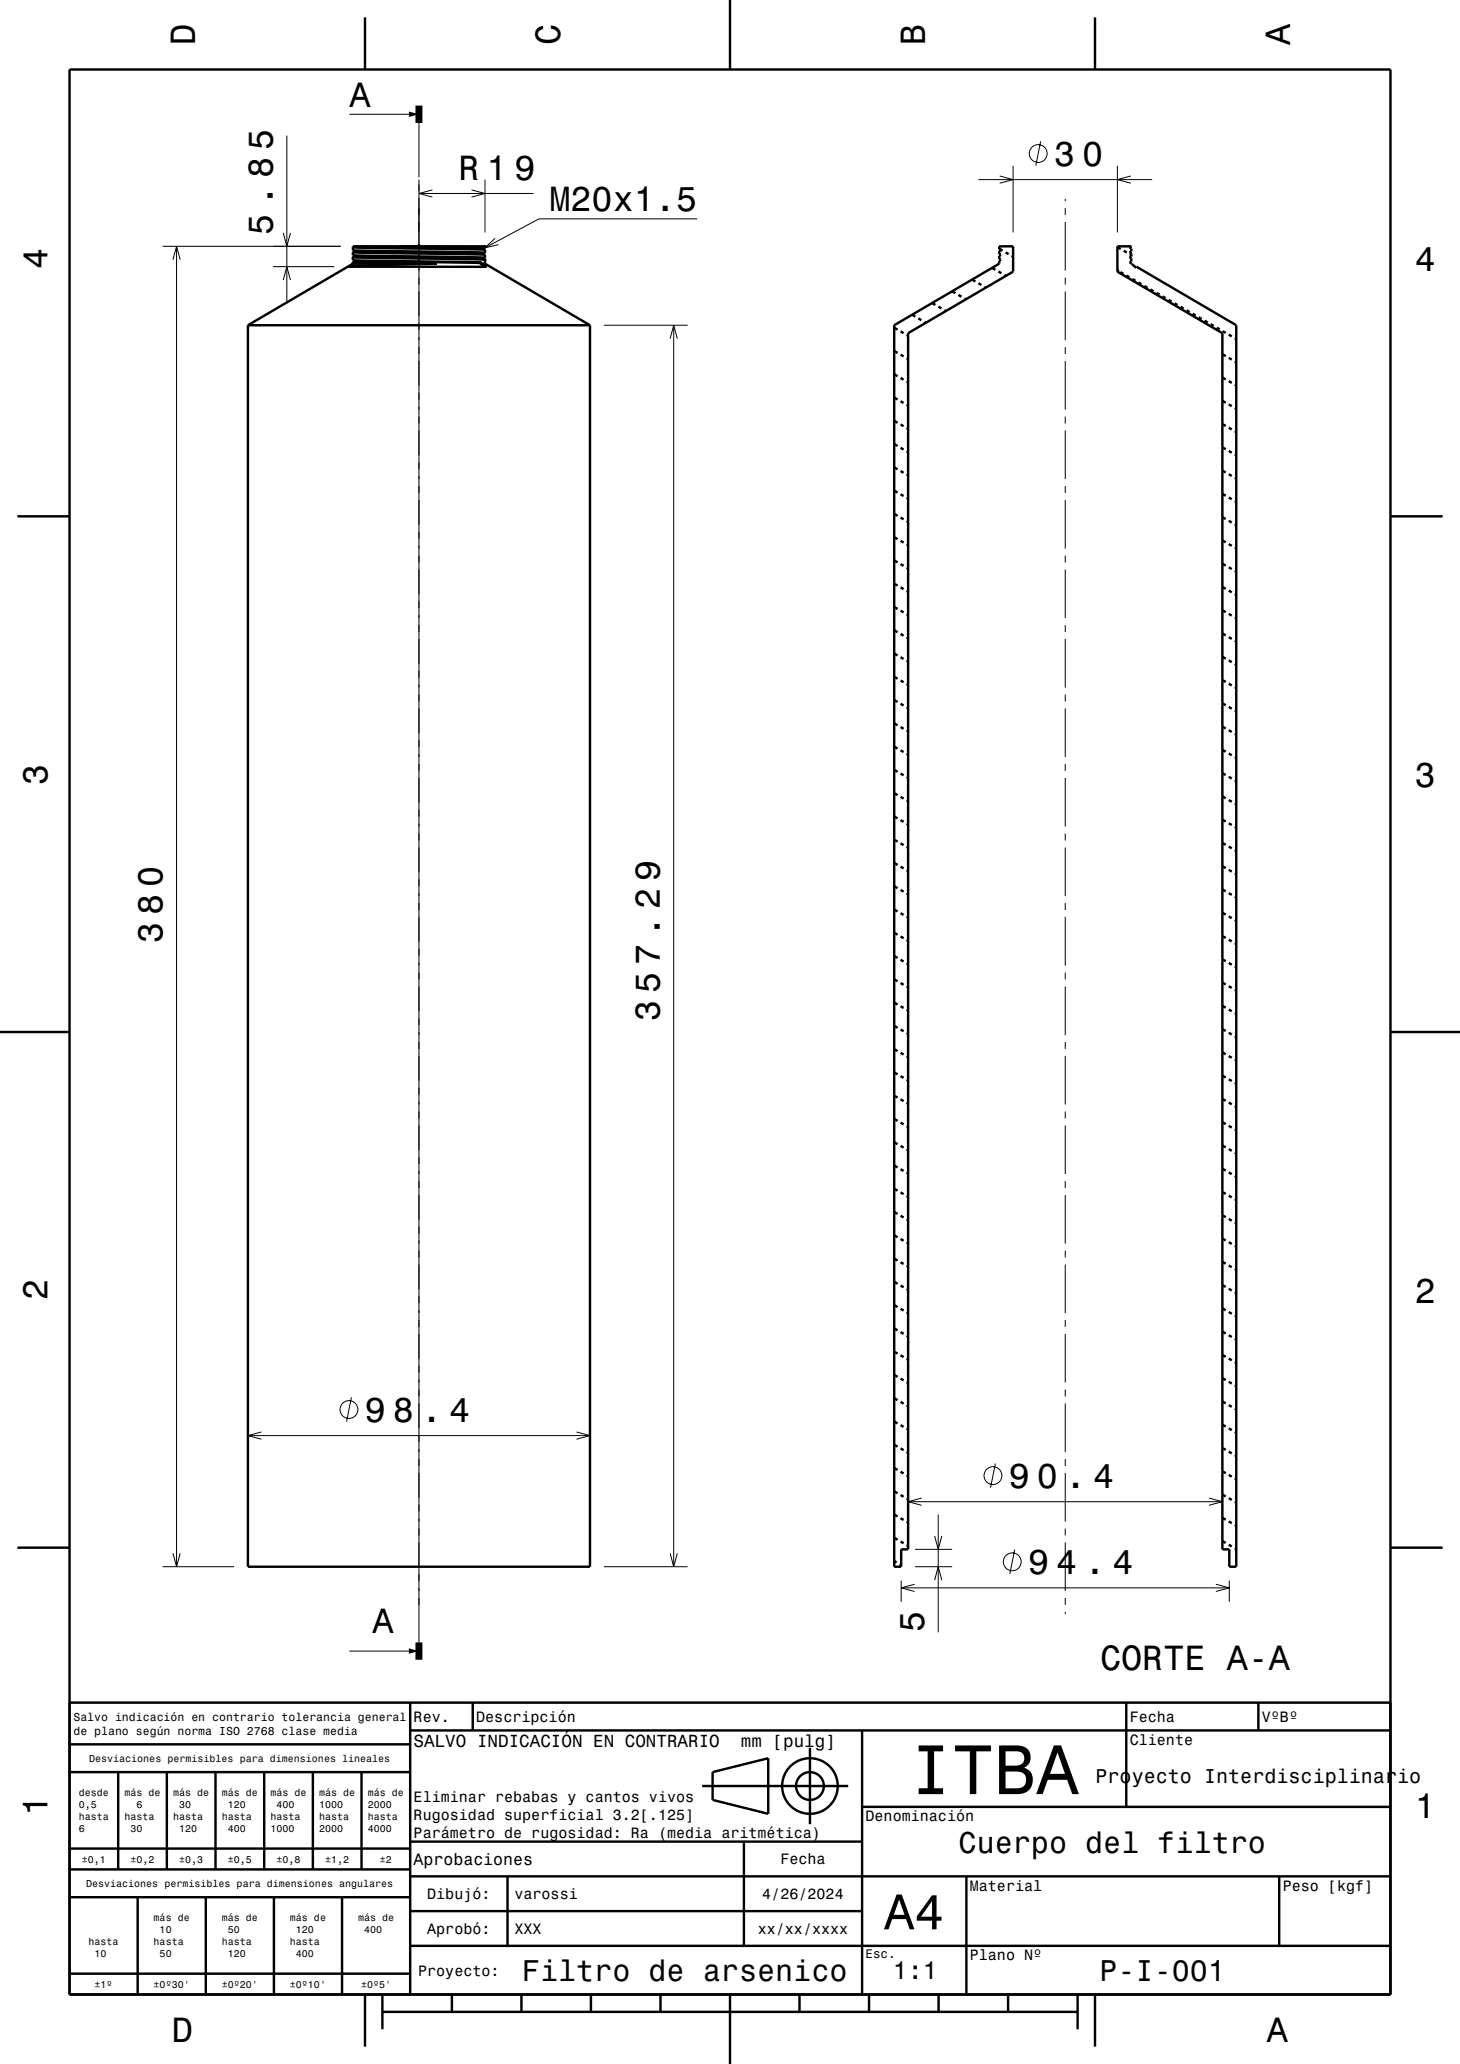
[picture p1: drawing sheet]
<svg xmlns="http://www.w3.org/2000/svg" width="210mm" height="297mm" viewBox="0 0 210 297" stroke-linecap="round" stroke-linejoin="round" font-family="sans-serif">
<g fill="none" stroke="#000" stroke-width=".35">
<path d="M10 10h190v277h-190zM52.5 2.5v7.5M105 0v10M157.5 2.5v7.5M50.8 36.3l19 .4M50.8 37l19 .4M50.8 37.7l12.1 .2M50.8 37.9l-15.1 8.9M50.8 36.7h.1M50.8 36.3v.4M50.8 37v.4M50.8 37.7v.2"/>
<path d="M50.8 37.9h12.1M50.8 37.4h.1M50.8 36h.1M50.8 36.7l19 .4M50.8 37.4l18.5 .4M50.8 36l19 .4M50.8 37.4l1.3 .2 16.9 .2M50.8 36.7l.2 .1M50.8 36l.2 .1M51 37.5l-.2 .2M51 36.8l-.2 .2M51 35.4h.1"/>
<path d="M51 35.4l-.2 .2 19 .3M51 36.8l18.5 .4M51 36.1l18.5 .4M51 35.4l18.5 .4M51 36.1l-.2 .2M57.4 35.4l12.4 .3M62.9 37.9l-12.8 .5h19.9l-.7-.5M69 37.8l.6 .6M69.3 37.9h.5M69.3 37.8v.1M69.3 37.8h-.3M69.5 35.8l.3 .1"/>
<path d="M69.5 36.5l.3 .2M69.5 37.2l.3 .2M69.8 37.1l-.3 .1M69.8 36.7v.4M69.8 37.4h.1M69.8 35.9h.1M69.8 35.7l-.3 .1M69.8 37.9l15.1 8.9M69.8 35.7v-.3h-19v.6M69.8 35.9v.5M69.8 37.4v.5M69.8 37.1h.1"/>
<path d="M69.8 36.4l-.3 .1M69.8 35.7h.1M142.7 38.5v.1M142.7 38.6l.5 .2M143.6 39.1l.4 .2M143.7 35.8h.1M143.8 35.8l.4 .3M144.5 39.6l.2 .1M144.6 36.3l.5 .3M145.5 36.8l.2 .1M160.7 35.6h.1M160.7 38.9l.2 .1"/>
<path d="M160.7 35.4h2l-.2 .2 .2 .2v.4l-.2 .1 .2 .2v.4l-.2 .1 .2 .2v.4l-.2 .1 .9 .8 .1-.1 14.3 8.4v178.6h-1v-2.5h-1v-175l-15.1-8.8zM160.8 35.6l.4 .2M161.1 39.2l.5 .2M161.6 36.1l.5 .2M162 39.6l.4 .3M162.5 36.6l.2 .1M35.7 46.8v178.6h49.2v-178.6M35.7 46.8h49.2M128.6 47.2l.5 .2M128.6 50.5l.5 .3M128.6 53.9h.1M128.6 57.2h.1"/>
<path d="M128.6 46.8l15.1-8.9v-.3l.3-.2-.3-.1v-.5l.3-.1-.3-.1v-.5l.3-.1-.3-.2v-.4h2v3.7l-15.1 8.8v175h-1v2.5h-1zM128.7 53.9l.4 .2M128.7 57.2l.4 .3M129.5 47.7l.5 .2M129.5 51l.5 .3M129.5 54.4l.5 .2M129.5 57.7l.5 .3M130.4 48.2l.2 .1M130.4 51.5l.2 .2M130.4 54.9l.2 .1M130.4 58.2l.2 .2M131.2 45.3h.1"/>
<path d="M131.2 45.3l.5 .3M132.1 45.8l.4 .3M133 46.3l.2 .1M134.1 43.6l.4 .3M135 44.1l.4 .3M135.8 44.6l.3 .2M136.9 41.9h.1M137 41.9l.4 .3M137.9 42.4l.4 .3M138.7 42.9l.2 .2M139.8 40.2h.1M139.9 40.3l.4 .2"/>
<path d="M140.7 40.8l.5 .2M141.6 41.3l.2 .1M162.9 40.1l.4 .3M163.7 40.7l.5 .2M164.6 41.2l.4 .2M165.5 41.6l.4 .3M166.3 42.1l.5 .3M167.2 42.7l.4 .2M168.1 43.1l.4 .3M168.9 43.6l.5 .3M169.8 44.2l.4 .2M170.7 44.7l.4 .2"/>
<path d="M171.5 45.1l.5 .3M172.4 45.6l.4 .3M173.3 46.2l.4 .2M174.1 46.7l.5 .2M175 47.1l.4 .3M175.8 51h.1M175.8 54.3h.1M175.8 57.7h.1M175.9 47.6l.4 .3M175.9 51l.4 .2M175.9 54.3l.4 .3M175.9 57.7l.4 .2"/>
<path d="M176.7 48.2l.5 .2M176.7 51.5l.5 .2M176.7 54.8l.5 .3M176.7 58.2l.5 .2M177.6 48.7l.2 .1M177.6 52l.2 .1M177.6 55.3l.2 .2M177.6 58.7l.2 .1M2.5 74.3h7.5M128.6 60.6h.1M128.6 63.9h.1M128.6 67.3l.5 .2"/>
<path d="M128.6 70.6l.5 .3M128.6 73.9l.5 .3M128.6 77.3l.5 .3M128.7 60.6l.4 .2M128.7 63.9l.4 .3M129.5 61.1l.5 .2M129.5 64.4l.5 .3M129.5 67.8l.5 .2M129.5 71.1l.5 .3M129.5 74.5l.5 .2M129.5 77.8l.5 .3M130.4 61.6l.2 .1"/>
<path d="M130.4 64.9l.2 .2M130.4 68.3l.2 .1M130.4 71.6l.2 .2M130.4 75l.2 .1M130.4 78.3l.2 .2M175.8 61h.1M175.8 64.4h.1M175.8 67.7h.1M175.8 71.1l.5 .2M175.8 74.4h.1M175.8 77.8h.1M175.9 61l.4 .3"/>
<path d="M175.9 64.4l.4 .2M175.9 67.7l.4 .3M175.9 74.4l.4 .3M175.9 77.8l.4 .2M176.7 61.5l.5 .3M176.7 68.2l.5 .3M176.7 71.6l.5 .2M176.7 78.3l.5 .2M176.7 64.9l.5 .2M176.7 74.9l.5 .3M177.6 62l.2 .2M177.6 65.4l.2 .1"/>
<path d="M177.6 68.7l.2 .2M177.6 72.1l.2 .1M177.6 75.4l.2 .2M177.6 78.8l.2 .1M200 74.3h7.5M128.6 80.6l.5 .3M128.6 84h.1M128.6 87.3v.1M128.6 90.7h.1M128.6 94l.5 .3M128.6 97.4l.5 .3M128.7 84l.4 .3"/>
<path d="M128.7 87.4l.4 .2M128.7 90.7l.4 .3M129.5 81.2l.5 .2M129.5 84.5l.5 .3M129.5 87.9l.5 .2M129.5 91.2l.5 .3M129.5 94.6l.5 .2M129.5 97.9l.5 .3M130.4 81.7l.2 .1M130.4 85l.2 .1M130.4 88.4l.2 .1M130.4 91.7l.2 .1"/>
<path d="M130.4 95.1l.2 .1M130.4 98.4l.2 .1M175.8 81.1h.1M175.8 84.5h.1M175.8 87.8h.1M175.8 91.2h.1M175.8 94.5h.1M175.8 97.8v.1M175.9 81.1l.4 .3M175.9 84.5l.4 .2M175.9 87.8l.4 .3M175.9 91.2l.4 .2"/>
<path d="M175.9 94.5l.4 .3M175.9 97.9l.4 .2M176.7 88.3l.5 .3M176.7 98.4l.5 .2M176.7 81.6l.5 .3M176.7 85l.5 .2M176.7 91.7l.5 .2M176.7 95l.5 .3M177.6 82.1l.2 .2M177.6 85.5l.2 .1M177.6 88.8l.2 .2M177.6 92.2l.2 .1"/>
<path d="M177.6 95.5l.2 .2M177.6 98.9l.2 .1M128.6 100.7l.5 .3M128.6 104.1l.5 .3M128.6 107.4l.5 .3M128.6 110.8h.1M128.6 114.1h.1M128.6 117.5h.1M128.7 110.8l.4 .3M128.7 114.2l.4 .2M128.7 117.5l.4 .3M129.5 101.3l.5 .2"/>
<path d="M129.5 104.6l.5 .3M129.5 108l.5 .2M129.5 111.3l.5 .3M129.5 114.7l.5 .2M129.5 118l.5 .3M130.4 101.8l.2 .1M130.4 105.1l.2 .1M130.4 108.5l.2 .1M130.4 111.8l.2 .1M130.4 115.2l.2 .1M130.4 118.5l.2 .1M175.8 101.2l.5 .3"/>
<path d="M175.8 104.5v.1M175.8 107.9h.1M175.8 111.2v.1M175.8 114.6h.1M175.8 117.9l.5 .3M175.9 104.6l.4 .2M175.9 107.9l.4 .3M175.9 111.3l.4 .2M175.9 114.6l.4 .3M176.7 105.1l.5 .2M176.7 115.1l.5 .3M176.7 101.7l.5 .3"/>
<path d="M176.7 108.4l.5 .3M176.7 111.8l.5 .2M176.7 118.5l.5 .2M177.6 102.2l.2 .2M177.6 105.6l.2 .1M177.6 108.9l.2 .2M177.6 112.3l.2 .1M177.6 115.6l.2 .1M177.6 119l.2 .1M128.6 120.8l.5 .3M128.6 124.2l.5 .3M128.6 127.5l.5 .3"/>
<path d="M128.6 130.9l.5 .3M128.6 134.2l.5 .3M128.6 137.6h.1M128.7 137.6l.4 .3M129.5 121.4l.5 .2M129.5 124.7l.5 .3M129.5 128.1l.5 .2M129.5 131.4l.5 .3M129.5 134.8l.5 .2M129.5 138.1l.5 .3M130.4 121.9l.2 .1M130.4 125.2l.2 .1"/>
<path d="M130.4 128.6l.2 .1M130.4 131.9l.2 .1M130.4 135.3l.2 .1M130.4 138.6l.2 .1M175.8 121.3h.1M175.8 124.6v.1M175.8 128h.1M175.8 131.3l.5 .3M175.8 134.7h.1M175.8 138h.1M175.9 121.3l.4 .3M175.9 124.7l.4 .2"/>
<path d="M175.9 128l.4 .3M175.9 134.7l.4 .3M175.9 138.1l.4 .2M176.7 125.2l.5 .2M176.7 131.9l.5 .2M176.7 121.8l.5 .3M176.7 128.5l.5 .3M176.7 135.2l.5 .3M176.7 138.6l.5 .2M177.6 122.3l.2 .1M177.6 125.7l.2 .1M177.6 129l.2 .1"/>
<path d="M177.6 132.4l.2 .1M177.6 135.7l.2 .1M177.6 139.1l.2 .1M0 148.5h10M128.6 140.9h.1M128.6 144.3h.1M128.6 147.6l.5 .3M128.6 151l.5 .2M128.6 154.3l.5 .3M128.6 157.7l.5 .2M128.7 140.9l.4 .3M128.7 144.3l.4 .2"/>
<path d="M129.5 141.4l.5 .3M129.5 144.8l.5 .2M129.5 148.1l.5 .3M129.5 151.5l.5 .2M129.5 154.8l.5 .3M129.5 158.2l.5 .2M130.4 142l.2 .1M130.4 145.3l.2 .1M130.4 148.6l.2 .2M130.4 152l.2 .1M130.4 155.3l.2 .2M130.4 158.7l.2 .1"/>
<path d="M175.8 141.4h.1M175.8 144.7h.1M175.8 148.1l.5 .3M175.8 151.4h.1M175.8 154.8h.1M175.8 158.1h.1M175.9 141.4l.4 .3M175.9 144.8l.4 .2M175.9 151.5l.4 .2M175.9 154.8l.4 .3M175.9 158.2l.4 .2M176.7 141.9l.5 .3"/>
<path d="M176.7 158.7l.5 .2M176.7 145.3l.5 .2M176.7 148.6l.5 .3M176.7 152l.5 .2M176.7 155.3l.5 .3M177.6 142.4l.2 .1M177.6 145.8l.2 .1M177.6 149.1l.2 .1M177.6 152.5l.2 .1M177.6 155.8l.2 .1M177.6 159.2l.2 .1M200 148.5h10"/>
<path d="M128.6 161l.5 .3M128.6 164.4h.1M128.6 167.7h.1M128.6 171.1h.1M128.6 174.4l.5 .3M128.6 177.8l.5 .2M128.7 164.4l.4 .2M128.7 167.7l.4 .3M128.7 171.1l.4 .2M129.5 161.5l.5 .3M129.5 164.9l.5 .2M129.5 168.2l.5 .3"/>
<path d="M129.5 171.6l.5 .2M129.5 174.9l.5 .3M129.5 178.3l.5 .2M130.4 162l.2 .2M130.4 165.4l.2 .1M130.4 168.7l.2 .2M130.4 172.1l.2 .1M130.4 175.4l.2 .2M130.4 178.8l.2 .1M175.8 161.5h.1M175.8 164.8h.1M175.8 168.2h.1"/>
<path d="M175.8 171.5h.1M175.8 174.9h.1M175.8 178.2h.1M175.9 161.5l.4 .3M175.9 164.9l.4 .2M175.9 168.2l.4 .3M175.9 171.5l.4 .3M175.9 174.9l.4 .2M175.9 178.2l.4 .3M176.7 162l.5 .3M176.7 168.7l.5 .3M176.7 178.7l.5 .3"/>
<path d="M176.7 165.4l.5 .2M176.7 172l.5 .3M176.7 175.4l.5 .2M177.6 162.5l.2 .1M177.6 165.9l.2 .1M177.6 169.2l.2 .1M177.6 172.6l.2 .1M177.6 175.9l.2 .1M177.6 179.2l.2 .2M128.6 181.1l.5 .3M128.6 184.5l.5 .2M128.6 187.8l.5 .3"/>
<path d="M128.6 191.1v.1M128.6 194.5h.1M128.6 197.8v.1M128.7 191.2l.4 .2M128.7 194.5l.4 .3M128.7 197.9l.4 .2M129.5 181.6l.5 .3M129.5 185l.5 .2M129.5 188.3l.5 .3M129.5 191.7l.5 .2M129.5 195l.5 .3M129.5 198.4l.5 .2"/>
<path d="M130.4 182.1l.2 .2M130.4 185.5l.2 .1M130.4 188.8l.2 .2M130.4 192.2l.2 .1M130.4 195.5l.2 .2M130.4 198.9l.2 .1M175.8 181.6h.1M175.8 184.9h.1M175.8 188.3h.1M175.8 191.6h.1M175.8 195h.1M175.8 198.3h.1"/>
<path d="M175.9 181.6l.4 .2M175.9 184.9l.4 .3M175.9 188.3l.4 .2M175.9 191.6l.4 .3M175.9 195l.4 .2M175.9 198.3l.4 .3M176.7 188.8l.5 .2M176.7 195.5l.5 .2M176.7 182.1l.5 .2M176.7 185.4l.5 .3M176.7 192.1l.5 .3M176.7 198.8l.5 .3"/>
<path d="M177.6 182.6l.2 .1M177.6 185.9l.2 .2M177.6 189.3l.2 .1M177.6 192.6l.2 .2M177.6 196l.2 .1M177.6 199.3l.2 .2M128.6 201.2l.5 .3M128.6 204.5l.5 .3M128.6 207.9l.5 .3M128.6 211.2l.5 .3M128.6 214.6l.5 .3M128.6 217.9v.1"/>
<path d="M128.7 218l.4 .2M129.5 201.7l.5 .3M129.5 205.1l.5 .2M129.5 208.4l.5 .3M129.5 211.8l.5 .2M129.5 215.1l.5 .3M129.5 218.5l.5 .2M130.4 202.2l.2 .1M130.4 205.6l.2 .1M130.4 208.9l.2 .1M130.4 212.3l.2 .1M130.4 215.6l.2 .1"/>
<path d="M130.4 219l.2 .1M175.8 201.7h.1M175.8 205h.1M175.8 208.4l.5 .2M175.8 211.7h.1M175.8 215.1h.1M175.8 218.4h.1M175.9 201.7l.4 .2M175.9 205l.4 .3M175.9 211.7l.4 .3M175.9 215.1l.4 .2M175.9 218.4l.4 .3"/>
<path d="M176.7 205.5l.5 .3M176.7 215.6l.5 .2M176.7 202.2l.5 .2M176.7 208.9l.5 .2M176.7 212.2l.5 .3M176.7 218.9l.5 .3M177.6 202.7l.2 .1M177.6 206l.2 .2M177.6 209.4l.2 .1M177.6 212.7l.2 .2M177.6 216.1l.2 .1M177.6 219.4l.2 .2"/>
<path d="M2.5 222.7h7.5M128.6 221.3h.1M128.6 224.6l.4 .2M128.7 221.3l.4 .3M129.4 225.1l.2 .1M129.5 221.8l.5 .3M130.4 222.3l.2 .1M175.8 221.7v.1M175.9 221.8l.4 .2M176.7 222.3l.5 .2M177.6 222.8l.2 .1M200 222.7h7.5"/>
<path d="M10 245h190M10 255h49M10 251h49M17 255v14M24 255v14M31 255v14M38 255v14M45 255v14M52 255v14M59 245v42M59 249h141M68 245v4"/>
<path d="M101 257h21M102.5 255l8-2v8l-8-2zM116.5 251.5v11M124 249v38M162 245v15M181 245v4M10 273h49M10 269h49M10 266h49M19.8 273v14M29.6 273v14M39.4 273v14"/>
<path d="M49.2 273v14M59 280h141M59 275h65M59 270h141M59 265h65M73 270v10M107 265v15M124 260h76M139 270v17M184 270v10M10 284h49M52.5 287v7.5"/>
<path d="M55 289.5h100M55 287v5M65 287v2.5M75 287v2.5M85 287v2.5M95 287v2.5M105 287v10M115 287v2.5M125 287v2.5M135 287v2.5M145 287v2.5M155 287v5"/>
<path d="M157.5 287v7.5"/>
<circle cx="116.5" cy="257" r="4"/>
<circle cx="116.5" cy="257" r="2"/>
</g>
<g fill="none" stroke="#000" stroke-width=".14">
<path d="M41.3 19.5v23.9M50.3 16.4h8.5M60.3 17.7v7.8M23.4 35.4h25.6M24.9 37.4l.5-2 .5 2M25.4 35.4v190M39.3 38.4h8.8M40.7 33.5l.6 1.9 .5-1.9M60.3 25.8v210.5M60.3 27.8h16.4M62.2 27.3l-1.9 .5 1.9 .6M67.8 27.3l2 .5-2 .6"/>
<path d="M69.8 25.8v7.6M71.2 34.3l-1.4 1.4 1.9-.5M100.3 31.5h-22.8l-7.7 4.2M140.7 25.8h25M143.8 25.3l1.9 .5-1.9 .6M145.7 23.8v9.6M149.7 20.3l-.7 3.5M153.2 28.6v.3M153.2 29.9v1M153.2 31.9v7M153.2 39.9v1M160.7 23.8v9.6"/>
<path d="M162.7 25.3l-2 .5 2 .6M40.7 40.3l.6-1.9 .5 1.9M86.9 46.8h12M96.4 48.7l.5-1.9 .5 1.9M96.9 46.8v178.6M153.2 41.9v7M153.2 49.9v1M153.2 51.9v7M153.2 59.9v1M153.2 61.9v7M153.2 69.9v1M153.2 71.9v7"/>
<path d="M153.2 79.9v1M153.2 81.9v7M153.2 89.9v1M153.2 91.9v7M153.2 99.9v1M153.2 101.9v7M153.2 109.9v1M153.2 111.9v7M153.2 119.9v1M153.2 121.9v7M153.2 129.9v1M153.2 131.9v7"/>
<path d="M153.2 139.9v1M153.2 141.9v7M153.2 149.9v1M153.2 151.9v7M153.2 159.9v1M153.2 161.9v7M153.2 169.9v1M153.2 171.9v7M153.2 179.9v1M153.2 181.9v7M153.2 189.9v1M153.2 191.9v7"/>
<path d="M153.2 199.9v1M35.7 206.6h49.2M37.6 206.1l-1.9 .5 1.9 .5M50.5 201.1l-.7 3.5M82.9 206.1l2 .5-2 .5M130.6 216.1h45.2M132.6 215.6l-2 .5 2 .5M135 217.9v17M143.2 210.6l-.7 3.5M153.2 201.9v7M153.2 209.9v1M153.2 211.9v7"/>
<path d="M153.2 219.9v1M173.9 215.6l1.9 .5-1.9 .5M23.4 225.4h10.3M24.9 223.5l.5 1.9 .5-1.9M50.3 237.6h8.5M86.9 225.4h12M96.4 223.5l.5 1.9 .5-1.9M129.6 227.4v3.1M129.6 228.5h47.2M131.6 228l-2 .5 2 .5M131.6 225.4h5.4M131.6 222.9h5.4"/>
<path d="M134.4 227.4l.6-2 .5 2M134.4 221l.6 1.9 .5-1.9M145.9 223l-.7 3.5M153.2 221.9v7M153.2 229.9v1M153.2 231.9v.4M174.9 228l1.9 .5-1.9 .5M176.8 227.4v3.1"/>
<circle cx="149.3" cy="22.1" r="1.28"/>
<circle cx="50.2" cy="202.8" r="1.28"/>
<circle cx="142.8" cy="212.3" r="1.28"/>
<circle cx="145.6" cy="224.7" r="1.28"/>
</g>
<g fill="#000">
<path d="M58.8 16.1l1.5 .3-1.5 .4z" fill-rule="evenodd"/>
<path d="M60.1 35.1h.3v.4h-.3z" fill-rule="evenodd"/>
<path d="M69.6 37.2h.3v.4h-.3z" fill-rule="evenodd"/>
<path d="M69.6 35.3h.3v.3h-.3z" fill-rule="evenodd"/>
<path d="M58.8 237.2l1.5 .4-1.5 .4z" fill-rule="evenodd"/>
</g>
<path d="M60.3 15.2v2.5M60.3 236.3v2.5" fill="none" stroke="#000" stroke-width="1" stroke-linecap="butt"/>
<text font-size="10.1" x="130.9" y="258.2">ITBA</text>
<text font-size="7.2" x="127.2" y="277.6">A4</text>
<g font-size="5">
<text x="28.1" y="6.5" transform="rotate(-90 28.1 6.5)">D</text>
<text x="80.6" y="6.5" transform="rotate(-90 80.6 6.5)">C</text>
<text x="133.1" y="6.5" transform="rotate(-90 133.1 6.5)">B</text>
<text x="185.6" y="6.5" transform="rotate(-90 185.6 6.5)">A</text>
<text x="50.3" y="15.4">A</text>
<text x="151.6" y="23.8">3 0</text>
<text x="65.9" y="25.8">R 1 9</text>
<text x="39.3" y="33.8" transform="rotate(-90 39.3 33.8)">5 . 8 5</text>
<text x="79" y="30.3">M20x1.5</text>
<text x="6.8" y="38.7" transform="rotate(-90 6.8 38.7)">4</text>
<text x="203.5" y="39">4</text>
<text x="6.8" y="112.9" transform="rotate(-90 6.8 112.9)">3</text>
<text x="203.5" y="113.2">3</text>
<text x="23.4" y="135.7" transform="rotate(-90 23.4 135.7)">3 8 0</text>
<text x="94.9" y="147" transform="rotate(-90 94.9 147)">3 5 7 . 2 9</text>
<text x="6.8" y="187.1" transform="rotate(-90 6.8 187.1)">2</text>
<text x="203.5" y="187.4">2</text>
<text x="52.5" y="204.6">9 8 . 4</text>
<text x="145.1" y="214.1">9 0 . 4</text>
<text x="147.9" y="226.5">9 4 . 4</text>
<text x="53.6" y="235">A</text>
<text x="133" y="234.9" transform="rotate(-90 133 234.9)">5</text>
<text x="158.2" y="240.3">CORTE A-A</text>
<text x="6.8" y="261.3" transform="rotate(-90 6.8 261.3)">1</text>
<text x="203.5" y="261.6">1</text>
<text x="24.7" y="293.8">D</text>
<text x="182.2" y="293.8">A</text>
</g>
<g font-size="4.3">
<text x="137.9" y="266.6">Cuerpo del filtro</text>
<text x="75.1" y="285.1">Filtro de arsenico</text>
<text x="158.1" y="285.1">P-I-001</text>
</g>
<text font-size="3.6" x="128.4" y="284.8">1:1</text>
<text font-size="2.9" x="157.6" y="256.5">Proyecto Interdisciplinario</text>
<g font-size="2.5">
<text x="59.5" y="251.4">SALVO INDICACIÓN EN CONTRARIO</text>
<text x="106.6" y="251.4">mm [pulg]</text>
</g>
<text font-size="2.4" x="59.5" y="268.4">Aprobaciones</text>
<g font-size="2.2">
<text x="59.5" y="247.8">Rev.</text>
<text x="68.5" y="247.8">Descripción</text>
<text x="162.5" y="247.8">Fecha</text>
<text x="162.5" y="251.1">Cliente</text>
<text x="181.5" y="247.8">VºBº</text>
<text x="59.5" y="259.3">Eliminar rebabas y cantos vivos</text>
<text x="59.5" y="261.9">Rugosidad superficial 3.2[.125]</text>
<text x="124.5" y="262.1">Denominación</text>
<text x="59.5" y="264.5">Parámetro de rugosidad: Ra (media aritmética)</text>
<text x="112.2" y="268.3">Fecha</text>
<text x="61.4" y="273.3">Dibujó:</text>
<text x="74" y="273.3">varossi</text>
<text x="109.6" y="273.3">4/26/2024</text>
<text x="139.5" y="272.1">Material</text>
<text x="184.5" y="272.1">Peso [kgf]</text>
<text x="61.4" y="278.3">Aprobó:</text>
<text x="74" y="278.3">XXX</text>
<text x="109" y="278.3">xx/xx/xxxx</text>
<text x="60.1" y="284.3">Proyecto:</text>
<text x="139.5" y="282.1">Plano Nº</text>
</g>
<text font-size="1.8" x="124.5" y="281.7">Esc.</text>
<g font-size="1.7">
<text x="10.6" y="247.6">Salvo indicación en contrario tolerancia general</text>
<text x="10.6" y="249.6">de plano según norma ISO 2768 clase media</text>
</g>
<g font-size="1.4">
<text x="12.8" y="253.5">Desviaciones permisibles para dimensiones lineales</text>
<text x="11.3" y="258.4">desde</text>
<text x="11.3" y="260.2">0,5</text>
<text x="11.3" y="261.9">hasta</text>
<text x="11.3" y="263.6">6</text>
<text x="17.9" y="258.4">más de</text>
<text x="17.9" y="261.9">hasta</text>
<text x="18.8" y="263.6">30</text>
<text x="19.6" y="260.2">6</text>
<text x="24.9" y="258.4">más de</text>
<text x="24.9" y="261.9">hasta</text>
<text x="25.8" y="260.2">30</text>
<text x="25.8" y="263.6">120</text>
<text x="31.9" y="258.4">más de</text>
<text x="31.9" y="261.9">hasta</text>
<text x="32.8" y="260.2">120</text>
<text x="32.8" y="263.6">400</text>
<text x="38.9" y="258.4">más de</text>
<text x="38.9" y="261.9">hasta</text>
<text x="38.9" y="263.6">1000</text>
<text x="39.8" y="260.2">400</text>
<text x="45.9" y="258.4">más de</text>
<text x="45.9" y="260.2">1000</text>
<text x="45.9" y="261.9">hasta</text>
<text x="45.9" y="263.6">2000</text>
<text x="52.9" y="258.4">más de</text>
<text x="52.9" y="260.2">2000</text>
<text x="52.9" y="261.9">hasta</text>
<text x="52.9" y="263.6">4000</text>
<text x="11.8" y="268">±0,1</text>
<text x="18.8" y="268">±0,2</text>
<text x="25.8" y="268">±0,3</text>
<text x="32.8" y="268">±0,5</text>
<text x="39.8" y="268">±0,8</text>
<text x="46.8" y="268">±1,2</text>
<text x="54.6" y="268">±2</text>
<text x="12.4" y="271.5">Desviaciones permisibles para dimensiones angulares</text>
<text x="12.7" y="279.9">hasta</text>
<text x="13.6" y="281.6">10</text>
<text x="22.1" y="276.4">más de</text>
<text x="22.1" y="279.9">hasta</text>
<text x="23" y="278.2">10</text>
<text x="23" y="281.6">50</text>
<text x="31.9" y="276.4">más de</text>
<text x="31.9" y="279.9">hasta</text>
<text x="32.8" y="278.2">50</text>
<text x="32.8" y="281.6">120</text>
<text x="41.7" y="276.4">más de</text>
<text x="41.7" y="279.9">hasta</text>
<text x="42.6" y="278.2">120</text>
<text x="42.6" y="281.6">400</text>
<text x="51.5" y="276.4">más de</text>
<text x="52.4" y="278.2">400</text>
<text x="13.6" y="286">±1º</text>
<text x="22.1" y="286">±0º30'</text>
<text x="31.9" y="286">±0º20'</text>
<text x="41.7" y="286">±0º10'</text>
<text x="51.9" y="286">±0º5'</text>
</g>
</svg>
